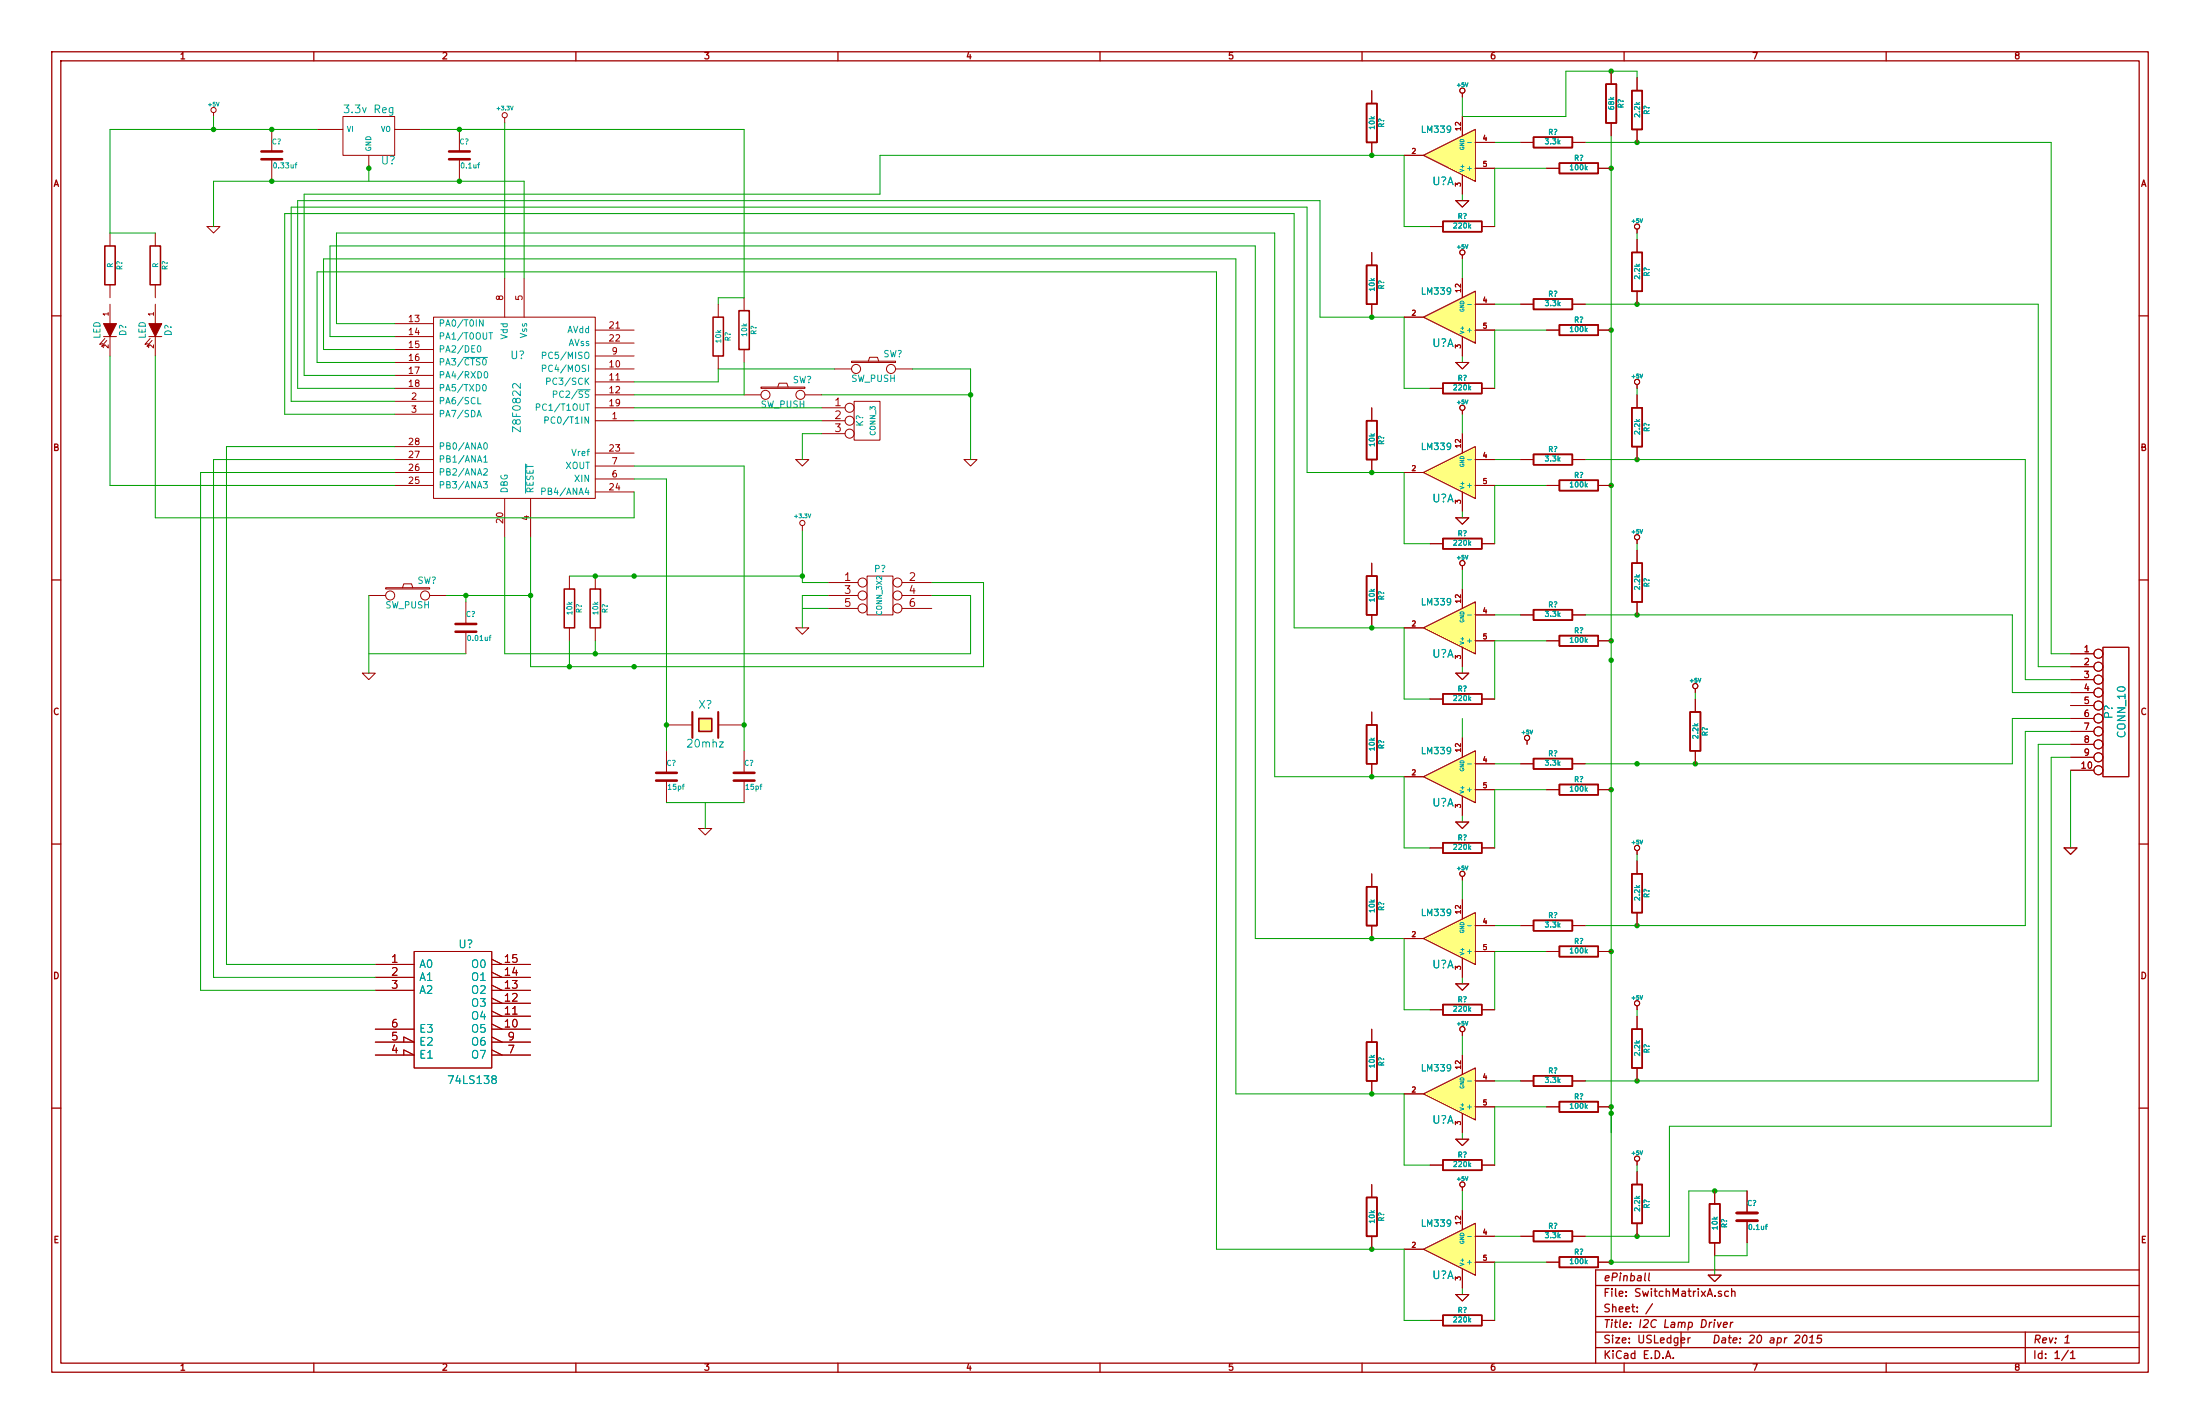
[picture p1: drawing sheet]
<svg xmlns="http://www.w3.org/2000/svg" width="432mm" height="279mm" viewBox="0 0 432 279" stroke-linecap="round" stroke-linejoin="round" font-family="sans-serif">
<g fill="none" stroke="#a00000" stroke-width=".25">
<path d="M10.2 10.2h411.4v259h-411.4zM11.9 11.9h408v255.6h-408zM61.6 10.2v1.7M113 10.2v1.7M164.5 10.2v1.7M215.9 10.2v1.7M267.3 10.2v1.7M318.8 10.2v1.7M370.2 10.2v1.7M10.2 62h1.7M419.9 62h1.7M10.2 113.8h1.7"/>
<path d="M419.9 113.8h1.7M10.2 165.6h1.7M419.9 165.6h1.7M10.2 217.4h1.7M419.9 217.4h1.7M313.2 252.2h106.7M313.2 258.3h106.7M323.7 249.8l-.1 1.3 .2 .2M324.3 255.8l-1.3 2M336.5 259.4l-.1 1.1M336.5 258.9v.2M337.1 259.4l.2 1.1 .5-1.1"/>
<path d="M337.8 253.4l-.3-.1-.2 .3v.2l.5 .1v.4h-.5M338.3 259.9l.7-.1v-.3h-.6l-.2 .7 .2 .3 .5-.1M339.2 253.4l-.4-.1-.3 .3 .1 .6 .2 .2 .4-.1M339.7 259.4l-.1 1.1M339.9 253.5l.1-.1a.36 .36 0 0 1 .5 .2v.8M339.9 252.8v1.6M340.1 259.4l-.3 .1-.2 .2M419.9 249.2h-106.7v18.3M61.6 267.5v1.7M113 267.5v1.7M164.5 267.5v1.7M215.9 267.5v1.7"/>
<path d="M267.3 267.5v1.7M313.2 264.4h106.7M313.2 261.4h106.7M318.8 267.5v1.7M326.9 266.5l.5-1.5 .5 1.5M327.1 266.1h.7M328.4 266.4v.1M329.9 263l.8-.1-.1-.3-.4-.1-.3 .2 .1 .7h.6M331.3 262.5v1M331.7 262.5l-.2 .1-.2 .2M354 262.1l.4-.1a.88 .88 0 0 1-.3 1.5l-.3-.1-.1-.5zM355.1 263.5h.9"/>
<path d="M355.2 262.4l.6-.4-.2 1.5M357.6 262h-.8l-.1 .7 .2-.1h.5l.1 .3-.1 .5-.3 .1-.5-.1M370.2 267.5v1.7M397.5 261.4v6.1M405.2 263.5h.9M405.4 262.4l.5-.4-.2 1.5M405.9 264.9l-1.3 2M406.4 265.5l.4-.5v1.5M406.4 266.5h.9"/>
</g>
<g fill="#ffff80" stroke="#ffff80" stroke-width=".25">
<path d="M279.4 30.5l10.2-5.1v10.2z"/>
<path d="M279.4 92.7l10.2-5.1v10.2z"/>
<path d="M279.4 62.2l10.2-5v10.1z"/>
<path d="M279.4 123.2l10.2-5.1v10.2z"/>
<path d="M279.4 152.4l10.2-5.1v10.2z"/>
<path d="M279.4 214.6l10.2-5v10.1z"/>
<path d="M279.4 184.2l10.2-5.1v10.1z"/>
<path d="M279.4 245.1l10.2-5.1v10.2z"/>
<path d="M137.2 141h2.5v2.5h-2.5z"/>
</g>
<g fill="none" stroke="#a00000" stroke-width=".2">
<path d="M269.2 17.8v2.5M287 18.3v.8M316.2 14v2.5M321.3 15.2v2.6M41.9 22.1v.8M53.3 25.4v4.3M53.3 31.2v4.4M62.2 25.4h5.1M67.3 22.9h10.2v7.6h-10.2zM72.4 30.5v2.5M77.5 25.4h5M90.2 25.4v4.3"/>
<path d="M90.2 31.2v4.4M99.1 23.1v1M269.2 27.9v2.6M275.6 30.5h3.8M279.4 30.5l10.2-5.1v10.2zM285.7 39.4h2.6l-1.3 1.2zM287 22.9v3.8M287 34.3v3.8M289.6 27.9h3.8M289.6 33h3.8M298.4 27.9h2.6M303.5 33h2.6"/>
<path d="M308.6 27.9h2.5M313.7 33h2.5M316.2 24.1v2.6M321.3 25.4v2.5M21.6 45.7v2.6M21.6 55.9v2.5M21.6 59.7v3.8M30.5 45.7v2.6M30.5 55.9v2.5M30.5 59.7v3.8M40.6 44.5h2.6l-1.3 1.2zM99.1 54.6v7.6"/>
<path d="M102.9 54.6v7.6M141 59.7v2.5M146 58.4v2.6M269.2 49.5v2.6M269.2 59.7v2.5M280.7 44.5h2.5M287 50v.8M287 54.6v3.8M289.6 59.7h3.8M290.8 44.5h2.6M298.4 59.7h2.6M308.6 59.7h2.5"/>
<path d="M321.3 45v.7M321.3 47v2.5M321.3 57.2v2.5M20.3 66h2.6M20.6 66.4l-1 1.2 .6-.2M21 66.8l-1.1 1.1 .7-.1M21.6 66v3.9M29.2 66h2.5M29.5 66.4l-1.1 1.2 .7-.2M29.8 66.8l-1 1.1 .7-.1M30.5 66v3.9M77.5 76.2h7.6"/>
<path d="M77.5 78.7h7.6M77.5 63.5h7.6M77.5 66h7.6M77.5 68.6h7.6M77.5 71.1h7.6M77.5 73.7h7.6M85.1 62.2h31.7v35.6h-31.7zM116.8 64.8h7.7M116.8 72.4h7.7M116.8 77.5h7.7M116.8 69.9h7.7M116.8 74.9h7.7"/>
<path d="M116.8 67.3h7.7M141 69.9v2.5M146 68.6v2.5M146 77.5h3.4M149.4 75.9h8.6v.3h-8.6zM152.7 75.9l.2-.7h1.5l.3 .7M158 77.5h3.3M163.8 72.4h3.3M167.1 70.9h8.7v.2h-8.7zM167.6 78.7h5.1v7.7h-5.1zM170.4 70.9l.3-.8h1.5l.3 .8M175.8 72.4h3.3"/>
<path d="M275.6 62.2h3.8M279.4 62.2l10.2-5v10.1zM280.7 76.2h2.5M285.7 71.1h2.6l-1.3 1.3zM287 66v3.9M289.6 64.8h3.8M290.8 76.2h2.6M303.5 64.8h2.6M313.7 64.8h2.5M321.3 75.4v.8M321.3 77.5v2.5M77.5 92.7h7.6"/>
<path d="M77.5 90.2h7.6M77.5 95.3h7.6M77.5 81.3h7.6M77.5 87.6h7.6M99.1 97.8v7.6M104.1 97.8v7.6M116.8 80h7.7M116.8 82.6h7.7M116.8 94h7.7M116.8 91.4h7.7M116.8 88.9h7.7M116.8 96.5h7.7"/>
<path d="M156.2 90.2h2.5l-1.2 1.2zM161.3 80h4.6M161.3 82.6h4.6M161.3 85.1h4.6M189.2 90.2h2.6l-1.3 1.2zM269.2 80v2.6M269.2 90.2v2.5M275.6 92.7h3.8M279.4 92.7l10.2-5.1v10.2zM287 80.5v.8M287 85.1v3.8M287 96.5v3.8"/>
<path d="M289.6 90.2h3.8M289.6 95.3h3.8M298.4 90.2h2.6M303.5 95.3h2.6M308.6 90.2h2.5M313.7 95.3h2.5M321.3 87.6v2.6M72.4 116.8h3.3M75.7 115.3h8.6v.3h-8.6zM79 115.3l.2-.7h1.6l.2 .7M84.3 116.8h3.3M91.4 118.1v4.3"/>
<path d="M111.8 113v2.6M116.8 113v2.6M157.5 103.1v1M162.6 116.8h5.8M162.6 114.3h5.8M162.6 119.4h5.8M170.2 113h5.1v7.7h-5.1zM177 116.8h5.9M177 114.3h5.9M177 119.4h5.9M269.2 110.5v2.5M280.7 106.7h2.5"/>
<path d="M285.7 101.6h2.6l-1.3 1.3zM287 111v.8M287 115.6v3.8M290.8 106.7h2.6M321.3 105.9v.8M321.3 108v2.5M321.3 118.1v2.6M71.1 132.1h2.6l-1.3 1.3zM91.4 124v4.3M111.8 123.2v2.5M116.8 123.2v2.5M156.2 123.2h2.5l-1.2 1.3z"/>
<path d="M269.2 120.7v2.5M269.2 139.7v2.5M275.6 123.2h3.8M279.4 123.2l10.2-5.1v10.2zM280.7 137.2h2.5M285.7 132.1h2.6l-1.3 1.3zM287 127v3.8M289.6 120.7h3.8M289.6 125.7h3.8M290.8 137.2h2.6M298.4 120.7h2.6M303.5 125.7h2.6"/>
<path d="M308.6 120.7h2.5M313.7 125.7h2.5M332.7 135.1v.8M332.7 137.2v2.5M406.4 128.3h4.6M406.4 130.8h4.6M406.4 133.4h4.6M406.4 135.9h4.6M406.4 138.4h4.6M412.7 127h5.1v25.4h-5.1zM130.8 142.2h5.1M130.8 147.3v4.3"/>
<path d="M130.8 153.2v4.3M141 142.2h5M146 147.3v4.3M146 153.2v4.3M269.2 149.9v2.5M275.6 152.4h3.8M279.4 152.4l10.2-5.1v10.2zM287 144.8v3.8M287 156.2v3.8M289.6 149.9h3.8M289.6 154.9h3.8M298.4 149.9h2.6"/>
<path d="M299.7 145.3v.8M303.5 154.9h2.6M308.6 149.9h2.5M313.7 154.9h2.5M332.7 147.3v2.6M406.4 141h4.6M406.4 143.5h4.6M406.4 146.1h4.6M406.4 148.6h4.6M406.4 151.1h4.6M137.2 162.6h2.5l-1.3 1.2zM269.2 171.5v2.5"/>
<path d="M280.7 166.4h2.5M285.7 161.3h2.6l-1.3 1.3zM287 172v.7M287 176.5v3.8M290.8 166.4h2.6M321.3 166.9v.7M321.3 168.9v2.6M321.3 179.1v2.5M405.1 166.4h2.6l-1.3 1.2zM73.7 189.2h7.6M73.7 191.8h7.6M73.7 194.3h7.6"/>
<path d="M81.3 186.7h15.2v22.9h-15.2zM96.5 189.2h7.6M96.5 191.8h7.6M96.5 194.3h7.6M96.5 199.4h7.6M96.5 198.4l2.1 1M96.5 196.9h7.6M96.5 195.8l2.1 1.1M96.5 193.3l2.1 1M96.5 190.8l2.1 1M96.5 188.2l2.1 1M269.2 181.6v2.6"/>
<path d="M275.6 184.2h3.8M279.4 184.2l10.2-5.1v10.1zM280.7 198.1h2.5M285.7 193h2.6l-1.3 1.3zM287 188v3.8M289.6 181.6h3.8M289.6 186.7h3.8M290.8 198.1h2.6M298.4 181.6h2.6M303.5 186.7h2.6M308.6 181.6h2.5M313.7 186.7h2.5"/>
<path d="M321.3 197.4v.7M321.3 199.4v2.5M73.7 207h7.6l-2.1-1v1M73.7 204.5h7.6l-2.1-1v1M73.7 201.9h7.6M96.5 207h7.6M96.5 204.5h7.6M96.5 201.9h7.6M96.5 206l2.1 1M96.5 203.5l2.1 1M96.5 200.9l2.1 1M269.2 201.9v2.6"/>
<path d="M269.2 212.1v2.5M275.6 214.6h3.8M279.4 214.6l10.2-5v10.1zM287 202.4v.8M287 207v3.8M287 218.4v3.9M289.6 212.1h3.8M289.6 217.2h3.8M298.4 212.1h2.6M303.5 217.2h2.6M308.6 212.1h2.5M313.7 217.2h2.5"/>
<path d="M321.3 209.6v2.5M269.2 232.4v2.6M280.7 228.6h2.5M285.7 223.5h2.6l-1.3 1.3zM287 232.9v.8M287 237.5v3.8M290.8 228.6h2.6M321.3 227.8v.8M321.3 229.9v2.5M336.5 233.7v2.5M342.9 233.7v4.3M342.9 239.5v4.3"/>
<path d="M269.2 242.6v2.5M275.6 245.1h3.8M279.4 245.1l10.2-5.1v10.2zM280.7 259.1h2.5M285.7 254h2.6l-1.3 1.3zM287 248.9v3.8M289.6 242.6h3.8M289.6 247.7h3.8M290.8 259.1h2.6M298.4 242.6h2.6M303.5 247.7h2.6M308.6 242.6h2.5"/>
<path d="M313.7 247.7h2.5M321.3 240v2.6M335.3 250.2h2.5l-1.3 1.3zM336.5 243.8v2.6"/>
<circle cx="287" cy="17.8" r=".51"/>
<circle cx="41.9" cy="21.6" r=".51"/>
<circle cx="99.1" cy="22.6" r=".51"/>
<circle cx="287" cy="49.5" r=".51"/>
<circle cx="321.3" cy="44.5" r=".51"/>
<circle cx="150.2" cy="77.5" r=".89"/>
<circle cx="157.1" cy="77.5" r=".89"/>
<circle cx="168" cy="72.4" r=".89"/>
<circle cx="174.9" cy="72.4" r=".89"/>
<circle cx="321.3" cy="74.9" r=".51"/>
<circle cx="166.8" cy="80" r=".89"/>
<circle cx="166.8" cy="82.5" r=".89"/>
<circle cx="166.8" cy="85.1" r=".89"/>
<circle cx="287" cy="80" r=".51"/>
<circle cx="76.6" cy="116.8" r=".89"/>
<circle cx="83.4" cy="116.8" r=".89"/>
<circle cx="157.5" cy="102.6" r=".51"/>
<circle cx="169.3" cy="114.3" r=".89"/>
<circle cx="169.3" cy="116.8" r=".89"/>
<circle cx="169.3" cy="119.4" r=".89"/>
<circle cx="176.1" cy="119.4" r=".89"/>
<circle cx="176.1" cy="114.3" r=".89"/>
<circle cx="176.1" cy="116.8" r=".89"/>
<circle cx="287" cy="110.5" r=".51"/>
<circle cx="321.3" cy="105.4" r=".51"/>
<circle cx="332.7" cy="134.6" r=".51"/>
<circle cx="411.9" cy="128.3" r=".89"/>
<circle cx="411.9" cy="135.9" r=".89"/>
<circle cx="411.9" cy="133.3" r=".89"/>
<circle cx="411.9" cy="138.4" r=".89"/>
<circle cx="411.9" cy="130.8" r=".89"/>
<circle cx="299.7" cy="144.8" r=".51"/>
<circle cx="411.9" cy="148.6" r=".89"/>
<circle cx="411.9" cy="141" r=".89"/>
<circle cx="411.9" cy="151.1" r=".89"/>
<circle cx="411.9" cy="143.5" r=".89"/>
<circle cx="411.9" cy="146" r=".89"/>
<circle cx="287" cy="171.5" r=".51"/>
<circle cx="321.3" cy="166.4" r=".51"/>
<circle cx="321.3" cy="196.9" r=".51"/>
<circle cx="287" cy="201.9" r=".51"/>
<circle cx="287" cy="232.4" r=".51"/>
<circle cx="321.3" cy="227.3" r=".51"/>
</g>
<g fill="none" stroke="#00a0a0" stroke-width=".2">
<path d="M288 28h.8M288 59.7h.8M91 70.1h4.7M93.8 67.9l.2-.1a.67 .67 0 0 1 .4 .7 .67 .67 0 0 1-.4 .6l-.3-.5zM93.8 78v1.2h.6M94.8 62.7v1.3l-.7-1.3v1.3M94.8 70.5l.2-.1a.67 .67 0 0 1 .4 .6 .67 .67 0 0 1-.4 .6l-.3-.5zM94.8 75.6l.2-.2a.67 .67 0 0 1 .4 .7 .67 .67 0 0 1-.4 .6l-.3-.5zM95.1 73l.2-.1a.67 .67 0 0 1 .5 .6 .67 .67 0 0 1-.5 .7l-.3-.5zM96 65.3h.7M105.3 79.9h.6v-.5l-.6-.2v1.3M106.5 69.7h.6v-.5l-.6-.1v1.3"/>
<path d="M106.5 72.3l.6-.1v-.4l-.6-.2v1.3M107.3 74.8h.6v-.5l-.6-.1v1.2M108.6 77.4l.6-.1 .1-.5-.7-.1v1.3M93.6 81.8l.4-1.3 .5 1.3M93.8 81.4h.5M94.9 94.5h.8l-.5 .5 .4 .1v.5l-.2 .2-.5-.2M94.9 92.1l.5-.2 .3 .4-.8 .9h.8M94.9 89.8l.4-.4v1.3M94.9 90.7h.8M95 87l.2-.1a.67 .67 0 0 1 .5 .6 .67 .67 0 0 1-.5 .6l-.3-.4zM103.1 91v5.8M106.3 96.4h.6l.1-.5-.7-.1v1.2"/>
<path d="M106.9 82.4h.6l.1-.5-.7-.1v1.3M288 90.2h.8M288 120.7h.8M288 149.9h.8M288 181.6h.8M288 212.1h.8M288 242.6h.8"/>
</g>
<g fill="none" stroke="#a00000" stroke-width=".3">
<path d="M315.2 16.5h2v7.6h-2zM320.3 17.8h2v7.6h-2zM268.2 20.3h2.1v7.6h-2.1zM301 26.9h7.6v2.1h-7.6zM306.1 32h7.6v2h-7.6zM20.6 48.3h2v7.6h-2zM29.5 48.3h2v7.6h-2zM268.2 52.1h2.1v7.6h-2.1zM283.2 43.4h7.6v2.1h-7.6zM301 58.7h7.6v2h-7.6zM320.3 49.5h2v7.7h-2zM140 62.2h2v7.7h-2z"/>
<path d="M145 61h2.1v7.6h-2.1zM283.2 75.2h7.6v2h-7.6zM306.1 63.8h7.6v2h-7.6zM268.2 82.6h2.1v7.6h-2.1zM301 89.2h7.6v2h-7.6zM306.1 94.2h7.6v2.1h-7.6zM320.3 80h2v7.6h-2zM110.7 115.6h2.1v7.6h-2.1zM115.8 115.6h2.1v7.6h-2.1zM268.2 113h2.1v7.7h-2.1zM283.2 105.7h7.6v2h-7.6zM301 119.6h7.6v2.1h-7.6z"/>
<path d="M320.3 110.5h2v7.6h-2zM283.2 136.1h7.6v2.1h-7.6zM306.1 124.7h7.6v2h-7.6zM331.7 139.7h2.1v7.6h-2.1zM137.2 141h2.5v2.5h-2.5zM268.2 142.2h2.1v7.7h-2.1zM301 148.8h7.6v2.1h-7.6zM306.1 153.9h7.6v2.1h-7.6zM268.2 174h2.1v7.6h-2.1zM283.2 165.4h7.6v2h-7.6zM320.3 171.5h2v7.6h-2zM283.2 197.1h7.6v2h-7.6z"/>
<path d="M301 180.6h7.6v2h-7.6zM306.1 185.7h7.6v2h-7.6zM268.2 204.5h2.1v7.6h-2.1zM301 211.1h7.6v2h-7.6zM306.1 216.2h7.6v2h-7.6zM320.3 201.9h2v7.7h-2zM268.2 235h2.1v7.6h-2.1zM283.2 227.6h7.6v2h-7.6zM320.3 232.4h2v7.6h-2zM335.5 236.2h2.1v7.6h-2.1zM283.2 258.1h7.6v2h-7.6zM301 241.6h7.6v2h-7.6z"/>
<path d="M306.1 246.6h7.6v2.1h-7.6z"/>
</g>
<g fill="none" stroke="#00a000" stroke-width=".2">
<path d="M321.3 15.2v-1.2h-14v8.9h-20.3v-3.8M41.9 22.9v2.5M62.2 25.4h-40.6v20.3h8.9M72.4 33v2.6M82.5 25.4h63.5v33h-5v1.3M99.1 24.1v30.5M287 38.1v1.3M293.4 27.9h5M303.5 33h-10.1v11.5M311.1 27.9h91.5v100.4h3.8M316.2 26.7v221h15.3v-14h11.4M41.9 44.5v-8.9h61v19"/>
<path d="M280.7 44.5h-5.1v-14h-102.9v7.6h-113v35.6h17.8M287 50.8v3.8M293.4 59.7h5M311.1 59.7h88.9v71.1h6.4M321.3 45.7v1.3M21.6 69.9v25.4h55.9M30.5 69.9v31.7h94v-5.1M77.5 76.2h-19.1v-36.8h200.7v22.8h16.5v14h5.1M77.5 78.7h-20.4v-38.1h199.4v52.1h19.1v14h5.1M77.5 63.5h-11.5v-17.8h184.2v106.7h25.4v14h5.1M77.5 66h-12.7v-17.7h181.6v135.9h29.2v13.9h5.1M77.5 68.6h-14v-17.8h179.1v163.8h33v14h5.1"/>
<path d="M77.5 71.1h-15.3v-17.8h176.6v191.8h36.8v14h5.1M146 71.1v6.4h-21.5M161.3 77.5h29.2M163.8 72.4h-22.8v2.5h-16.5M179.1 72.4h11.4v17.8M287 69.9v1.2M303.5 64.8h-10.1v11.4M321.3 76.2v1.3M77.5 81.3h-21.6v-39.4h198.1v81.3h21.6v14h5.1M77.5 90.2h-35.6v101.6h31.8M77.5 92.7h-38.1v101.6h34.3M77.5 87.6h-33.1v101.6h29.3"/>
<path d="M124.5 91.4h21.5v55.9M124.5 80h36.8M124.5 82.6h36.8M124.5 94h6.3v53.3M161.3 85.1h-3.8v5.1M287 81.3v3.8M293.4 90.2h5M303.5 95.3h-10.1v11.4M311.1 90.2h86.4v43.2h8.9M72.4 116.8v15.3M87.6 116.8h16.5M91.4 116.8v1.3"/>
<path d="M99.1 105.4v22.9h91.4v-11.5h-7.6M104.1 105.4v25.4h88.9v-16.5h-10.1M111.8 113h45.7M157.5 104.1v10.2h5.1M157.5 119.4h5.1M162.6 116.8h-5.1v6.4M287 100.3v1.3M287 111.8v3.8M321.3 106.7v1.3M72.4 128.3h19M111.8 125.7v5.1M116.8 125.7v2.6"/>
<path d="M287 130.8v1.3M293.4 120.7h5M303.5 125.7h-10.1v11.5M311.1 120.7h83.9v15.2h11.4M332.7 135.9v1.3M130.8 157.5h15.2M138.4 157.5v5.1M287 141v3.8M293.4 149.9h5M303.5 154.9h-10.1v11.5M406.4 141h-11.4v8.9h-83.9M406.4 143.5h-8.9v38.1h-86.4"/>
<path d="M406.4 146.1h-6.4v66h-88.9M406.4 148.6h-3.8v72.4h-74.9v21.6h-16.6M406.4 151.1v15.3M287 160v1.3M287 172.7v3.8M321.3 167.6v1.3M287 191.8v1.2M293.4 181.6h5M303.5 186.7h-10.1v11.4M321.3 198.1v1.3M287 203.2v3.8M293.4 212.1h5"/>
<path d="M303.5 217.2h-10.1v11.4M287 222.3v1.2M287 233.7v3.8M321.3 228.6v1.3M287 252.7v1.3M293.4 242.6h5M303.5 247.7h-10.1v11.4M342.9 243.8v2.6h-6.4v3.8"/>
</g>
<g fill="#00a000" stroke="#00a000" stroke-width=".25">
<circle cx="316.2" cy="33" r=".41"/>
<circle cx="316.2" cy="64.8" r=".41"/>
<circle cx="316.2" cy="95.3" r=".41"/>
<circle cx="316.2" cy="125.7" r=".41"/>
<circle cx="316.2" cy="129.5" r=".41"/>
<circle cx="316.2" cy="247.7" r=".41"/>
<circle cx="316.2" cy="218.4" r=".41"/>
<circle cx="316.2" cy="186.7" r=".41"/>
<circle cx="321.3" cy="149.9" r=".41"/>
<circle cx="321.3" cy="181.6" r=".41"/>
<circle cx="321.3" cy="212.1" r=".41"/>
<circle cx="321.3" cy="242.6" r=".41"/>
<circle cx="321.3" cy="27.9" r=".41"/>
<circle cx="321.3" cy="59.7" r=".41"/>
<circle cx="321.3" cy="90.2" r=".41"/>
<circle cx="321.3" cy="120.7" r=".41"/>
<circle cx="336.5" cy="233.7" r=".41"/>
<circle cx="316.2" cy="217.2" r=".41"/>
<circle cx="316.2" cy="154.9" r=".41"/>
<circle cx="316.2" cy="14" r=".41"/>
<circle cx="332.7" cy="149.9" r=".41"/>
<circle cx="269.2" cy="245.1" r=".41"/>
<circle cx="72.4" cy="33" r=".41"/>
<circle cx="53.3" cy="35.6" r=".41"/>
<circle cx="90.2" cy="35.6" r=".41"/>
<circle cx="90.2" cy="25.4" r=".41"/>
<circle cx="53.3" cy="25.4" r=".41"/>
<circle cx="130.8" cy="142.2" r=".41"/>
<circle cx="91.4" cy="116.8" r=".41"/>
<circle cx="116.8" cy="128.3" r=".41"/>
<circle cx="124.5" cy="130.8" r=".41"/>
<circle cx="157.5" cy="113" r=".41"/>
<circle cx="124.5" cy="113" r=".41"/>
<circle cx="146" cy="142.2" r=".41"/>
<circle cx="41.9" cy="25.4" r=".41"/>
<circle cx="190.5" cy="77.5" r=".41"/>
<circle cx="116.8" cy="113" r=".41"/>
<circle cx="111.8" cy="130.8" r=".41"/>
<circle cx="104.1" cy="116.8" r=".41"/>
<circle cx="269.2" cy="30.5" r=".41"/>
<circle cx="269.2" cy="62.2" r=".41"/>
<circle cx="269.2" cy="92.7" r=".41"/>
<circle cx="269.2" cy="123.2" r=".41"/>
<circle cx="269.2" cy="152.4" r=".41"/>
<circle cx="269.2" cy="184.2" r=".41"/>
<circle cx="269.2" cy="214.6" r=".41"/>
</g>
<path d="M51.3 31.2h4.1M51.3 29.7h4.1M88.1 31.2h4.1M88.1 29.7h4.1M89.4 124h4.1M89.4 122.4h4.1M128.8 153.2h4M128.8 151.6h4M144 153.2h4.1M144 151.6h4.1M340.9 239.5h4M340.9 238h4" fill="none" stroke="#a00000" stroke-width=".51"/>
<path d="M135.9 139.7v5.1M141 139.7v5.1" fill="none" stroke="#a00000" stroke-width=".41"/>
<g fill="#a00000" stroke="#a00000" stroke-width=".2">
<path d="M20.3 63.5h2.6l-1.3 2.5z"/>
<path d="M29.2 63.5h2.5l-1.2 2.5z"/>
</g>
<g font-size="2.1" fill="#00a0a0">
<text x="68" y="22.3">3.3v Reg</text>
<text x="74.8" y="32.3">U?</text>
<text x="281" y="36.4">U?A</text>
<text x="100.2" y="70.5">U?</text>
<text x="281" y="68.1">U?A</text>
<text x="102.3" y="84.2" transform="rotate(-90 102.3 84.2)">Z8F0822</text>
<text x="281" y="98.6">U?A</text>
<text x="281" y="129.1">U?A</text>
<text x="137.1" y="139.1">X?</text>
<text x="414.7" y="141" transform="rotate(-90 414.7 141)">P?</text>
<text x="135.1" y="146.7">20mhz</text>
<text x="417.2" y="144.6" transform="rotate(-90 417.2 144.6)">CONN_10</text>
<text x="281" y="158.3">U?A</text>
<text x="82.3" y="190">A0</text>
<text x="90" y="186.1">U?</text>
<text x="92.7" y="190">O0</text>
<text x="281" y="190.1">U?A</text>
<text x="82.3" y="192.5">A1</text>
<text x="82.3" y="195.1">A2</text>
<text x="92.7" y="197.6">O3</text>
<text x="92.7" y="195.1">O2</text>
<text x="92.7" y="192.5">O1</text>
<text x="82.3" y="202.7">E3</text>
<text x="92.7" y="202.7">O5</text>
<text x="92.7" y="200.2">O4</text>
<text x="82.3" y="207.8">E1</text>
<text x="82.3" y="205.2">E2</text>
<text x="92.7" y="207.8">O7</text>
<text x="92.7" y="205.2">O6</text>
<text x="88.4" y="212.8">74LS138</text>
<text x="281" y="220.5">U?A</text>
<text x="281" y="251">U?A</text>
</g>
<g font-size="2.1" fill="#a00000">
<text x="163.9" y="79.8">1</text>
<text x="163.9" y="82.3">2</text>
<text x="163.9" y="84.8">3</text>
<text x="165.8" y="114">1</text>
<text x="165.8" y="116.6">3</text>
<text x="165.8" y="119.1">5</text>
<text x="178.5" y="114">2</text>
<text x="178.5" y="116.6">4</text>
<text x="178.5" y="119.1">6</text>
<text x="76.9" y="189">1</text>
<text x="76.9" y="191.5">2</text>
<text x="99.2" y="191.5">14</text>
<text x="99.2" y="189">15</text>
<text x="76.9" y="194.1">3</text>
<text x="99.2" y="196.6">12</text>
<text x="99.2" y="194.1">13</text>
<text x="76.9" y="201.7">6</text>
<text x="99.2" y="201.7">10</text>
<text x="99.2" y="199.1">11</text>
<text x="76.9" y="206.8">4</text>
<text x="76.9" y="204.2">5</text>
<text x="99.7" y="206.8">7</text>
<text x="99.7" y="204.2">9</text>
<text x="314.7" y="251.5">ePinball</text>
<text x="314.7" y="254.5">File: SwitchMatrixA.sch</text>
<text x="314.7" y="257.6">Sheet: /</text>
<text x="314.7" y="263.7">Size: USLedger</text>
<text x="314.7" y="260.6">Title: I2C Lamp Driver</text>
<text x="336" y="263.7">Date: 20 apr 2015</text>
<text x="399" y="263.7">Rev: 1</text>
<text x="314.7" y="266.7">KiCad E.D.A.</text>
<text x="399" y="266.7">Id: 1/1</text>
</g>
<g font-size="1.8" fill="#a00000">
<text x="35.4" y="11.7">1</text>
<text x="86.8" y="11.7">2</text>
<text x="138.3" y="11.7">3</text>
<text x="189.7" y="11.7">4</text>
<text x="241.1" y="11.7">5</text>
<text x="292.6" y="11.7">6</text>
<text x="344" y="11.7">7</text>
<text x="395.5" y="11.7">8</text>
<text x="10.4" y="36.7">A</text>
<text x="420.1" y="36.7">A</text>
<text x="98.8" y="58.9" transform="rotate(-90 98.8 58.9)">8</text>
<text x="102.6" y="58.9" transform="rotate(-90 102.6 58.9)">5</text>
<text x="80.3" y="63.2">13</text>
<text x="80.3" y="65.8">14</text>
<text x="119.7" y="64.5">21</text>
<text x="80.3" y="68.3">15</text>
<text x="80.3" y="70.9">16</text>
<text x="119.7" y="67.1">22</text>
<text x="120.2" y="69.6">9</text>
<text x="80.3" y="73.4">17</text>
<text x="80.3" y="75.9">18</text>
<text x="119.7" y="72.1">10</text>
<text x="119.7" y="74.7">11</text>
<text x="119.7" y="77.2">12</text>
<text x="80.8" y="78.5">2</text>
<text x="80.8" y="81">3</text>
<text x="119.7" y="79.8">19</text>
<text x="120.2" y="82.3">1</text>
<text x="10.4" y="88.5">B</text>
<text x="80.3" y="89.9">27</text>
<text x="80.3" y="87.4">28</text>
<text x="119.7" y="88.6">23</text>
<text x="420.1" y="88.5">B</text>
<text x="80.3" y="95">25</text>
<text x="80.3" y="92.5">26</text>
<text x="120.2" y="93.7">6</text>
<text x="120.2" y="91.2">7</text>
<text x="119.7" y="96.3">24</text>
<text x="98.8" y="102.6" transform="rotate(-90 98.8 102.6)">20</text>
<text x="103.9" y="102.1" transform="rotate(-90 103.9 102.1)">4</text>
<text x="409.1" y="128">1</text>
<text x="409.1" y="130.6">2</text>
<text x="409.1" y="133.1">3</text>
<text x="409.1" y="135.6">4</text>
<text x="10.4" y="140.3">C</text>
<text x="409.1" y="138.2">5</text>
<text x="409.1" y="140.7">6</text>
<text x="409.1" y="143.3">7</text>
<text x="420.1" y="140.3">C</text>
<text x="409.1" y="145.8">8</text>
<text x="409.1" y="148.3">9</text>
<text x="408.6" y="150.9">10</text>
<text x="10.4" y="192.2">D</text>
<text x="420.1" y="192.2">D</text>
<text x="10.5" y="244">E</text>
<text x="420.2" y="244">E</text>
<text x="35.4" y="269">1</text>
<text x="86.8" y="269">2</text>
<text x="138.3" y="269">3</text>
<text x="189.7" y="269">4</text>
<text x="241.1" y="269">5</text>
<text x="292.6" y="269">6</text>
<text x="344" y="269">7</text>
<text x="395.5" y="269">8</text>
</g>
<g font-size="1.8" fill="#00a0a0">
<text x="279.2" y="26.1">LM339</text>
<text x="279.2" y="57.9">LM339</text>
<text x="24.8" y="65.9" transform="rotate(-90 24.8 65.9)">D?</text>
<text x="33.7" y="65.9" transform="rotate(-90 33.7 65.9)">D?</text>
<text x="86.1" y="64.1">PA0/T0IN</text>
<text x="111.2" y="65.4">AVdd</text>
<text x="19.8" y="66.5" transform="rotate(-90 19.8 66.5)">LED</text>
<text x="28.7" y="66.5" transform="rotate(-90 28.7 66.5)">LED</text>
<text x="86.1" y="66.7">PA1/T0OUT</text>
<text x="86.1" y="69.2">PA2/DE0</text>
<text x="86.1" y="71.8">PA3/CTS0</text>
<text x="99.7" y="66.6" transform="rotate(-90 99.7 66.6)">Vdd</text>
<text x="103.5" y="66.4" transform="rotate(-90 103.5 66.4)">Vss</text>
<text x="107.4" y="70.5">PC5/MISO</text>
<text x="111.4" y="67.9">AVss</text>
<text x="173.3" y="70.2">SW?</text>
<text x="86.1" y="74.3">PA4/RXD0</text>
<text x="86.1" y="76.8">PA5/TXD0</text>
<text x="107.4" y="73">PC4/MOSI</text>
<text x="108.2" y="75.6">PC3/SCK</text>
<text x="155.5" y="75.2">SW?</text>
<text x="167.1" y="75">SW_PUSH</text>
<text x="86.1" y="79.4">PA6/SCL</text>
<text x="86.1" y="81.9">PA7/SDA</text>
<text x="106.1" y="80.6">PC1/T1OUT</text>
<text x="108.1" y="83.2">PC0/T1IN</text>
<text x="109.5" y="78.1">PC2/SS</text>
<text x="149.3" y="80.1">SW_PUSH</text>
<text x="169.5" y="83.7" transform="rotate(-90 169.5 83.7)">K?</text>
<text x="86.1" y="88.3">PB0/ANA0</text>
<text x="112.4" y="89.5">Vref</text>
<text x="279.2" y="88.3">LM339</text>
<text x="86.1" y="95.9">PB3/ANA3</text>
<text x="86.1" y="93.3">PB2/ANA2</text>
<text x="86.1" y="90.8">PB1/ANA1</text>
<text x="110.9" y="92.1">XOUT</text>
<text x="112.9" y="94.6">XIN</text>
<text x="99.7" y="96.8" transform="rotate(-90 99.7 96.8)">DBG</text>
<text x="104.8" y="96.8" transform="rotate(-90 104.8 96.8)">RESET</text>
<text x="107.1" y="97.2">PB4/ANA4</text>
<text x="171.6" y="112.3">P?</text>
<text x="75.6" y="119.4">SW_PUSH</text>
<text x="81.9" y="114.6">SW?</text>
<text x="279.2" y="118.8">LM339</text>
<text x="279.2" y="148">LM339</text>
<text x="279.2" y="179.8">LM339</text>
<text x="279.2" y="210.3">LM339</text>
<text x="279.2" y="240.7">LM339</text>
</g>
<g font-size="1.4" fill="#00a0a0">
<text x="316.8" y="21.5" transform="rotate(-90 316.8 21.5)">68k</text>
<text x="318.7" y="21.3" transform="rotate(-90 318.7 21.3)">R?</text>
<text x="321.9" y="22.9" transform="rotate(-90 321.9 22.9)">2.2k</text>
<text x="323.8" y="22.5" transform="rotate(-90 323.8 22.5)">R?</text>
<text x="53.3" y="28.4">C?</text>
<text x="68.1" y="25.9">VI</text>
<text x="72.9" y="29.7" transform="rotate(-90 72.9 29.7)">GND</text>
<text x="74.7" y="25.9">VO</text>
<text x="90.2" y="28.4">C?</text>
<text x="269.8" y="25.3" transform="rotate(-90 269.8 25.3)">10k</text>
<text x="271.7" y="25.1" transform="rotate(-90 271.7 25.1)">R?</text>
<text x="303.4" y="28.3">3.3k</text>
<text x="303.9" y="26.5">R?</text>
<text x="53.9" y="33.1">0.33uf</text>
<text x="90.6" y="33.1">0.1uf</text>
<text x="288.2" y="33.5">+</text>
<text x="308.3" y="33.4">100k</text>
<text x="308.9" y="31.6">R?</text>
<text x="285.4" y="44.9">220k</text>
<text x="286.1" y="43">R?</text>
<text x="22.2" y="52.6" transform="rotate(-90 22.2 52.6)">R</text>
<text x="24.1" y="53" transform="rotate(-90 24.1 53)">R?</text>
<text x="31.1" y="52.6" transform="rotate(-90 31.1 52.6)">R</text>
<text x="32.9" y="53" transform="rotate(-90 32.9 53)">R?</text>
<text x="269.8" y="57" transform="rotate(-90 269.8 57)">10k</text>
<text x="271.7" y="56.8" transform="rotate(-90 271.7 56.8)">R?</text>
<text x="303.9" y="58.2">R?</text>
<text x="321.9" y="54.7" transform="rotate(-90 321.9 54.7)">2.2k</text>
<text x="323.8" y="54.3" transform="rotate(-90 323.8 54.3)">R?</text>
<text x="146.7" y="65.9" transform="rotate(-90 146.7 65.9)">10k</text>
<text x="148.5" y="65.7" transform="rotate(-90 148.5 65.7)">R?</text>
<text x="288.2" y="65.3">+</text>
<text x="303.4" y="60.1">3.3k</text>
<text x="308.3" y="65.2">100k</text>
<text x="308.9" y="63.3">R?</text>
<text x="141.6" y="67.2" transform="rotate(-90 141.6 67.2)">10k</text>
<text x="143.4" y="67" transform="rotate(-90 143.4 67)">R?</text>
<text x="285.4" y="76.6">220k</text>
<text x="286.1" y="74.8">R?</text>
<text x="171.9" y="85.4" transform="rotate(-90 171.9 85.4)">CONN_3</text>
<text x="269.8" y="87.5" transform="rotate(-90 269.8 87.5)">10k</text>
<text x="271.7" y="87.3" transform="rotate(-90 271.7 87.3)">R?</text>
<text x="303.9" y="88.7">R?</text>
<text x="321.9" y="85.1" transform="rotate(-90 321.9 85.1)">2.2k</text>
<text x="323.8" y="84.8" transform="rotate(-90 323.8 84.8)">R?</text>
<text x="288.2" y="95.8">+</text>
<text x="303.4" y="90.6">3.3k</text>
<text x="308.3" y="95.7">100k</text>
<text x="308.9" y="93.8">R?</text>
<text x="285.4" y="107.1">220k</text>
<text x="286.1" y="105.2">R?</text>
<text x="269.8" y="118" transform="rotate(-90 269.8 118)">10k</text>
<text x="271.7" y="117.8" transform="rotate(-90 271.7 117.8)">R?</text>
<text x="303.9" y="119.2">R?</text>
<text x="321.9" y="115.6" transform="rotate(-90 321.9 115.6)">2.2k</text>
<text x="323.8" y="115.2" transform="rotate(-90 323.8 115.2)">R?</text>
<text x="91.4" y="121.1">C?</text>
<text x="92" y="125.8">0.01uf</text>
<text x="112.4" y="120.5" transform="rotate(-90 112.4 120.5)">10k</text>
<text x="114.2" y="120.3" transform="rotate(-90 114.2 120.3)">R?</text>
<text x="117.4" y="120.5" transform="rotate(-90 117.4 120.5)">10k</text>
<text x="119.3" y="120.3" transform="rotate(-90 119.3 120.3)">R?</text>
<text x="173.2" y="120.6" transform="rotate(-90 173.2 120.6)">CONN_3X2</text>
<text x="303.4" y="121.1">3.3k</text>
<text x="308.9" y="124.3">R?</text>
<text x="288.2" y="126.2">+</text>
<text x="308.3" y="126.1">100k</text>
<text x="285.4" y="137.6">220k</text>
<text x="286.1" y="135.7">R?</text>
<text x="269.8" y="147.2" transform="rotate(-90 269.8 147.2)">10k</text>
<text x="271.7" y="147" transform="rotate(-90 271.7 147)">R?</text>
<text x="303.9" y="148.4">R?</text>
<text x="333.3" y="144.8" transform="rotate(-90 333.3 144.8)">2.2k</text>
<text x="335.2" y="144.4" transform="rotate(-90 335.2 144.4)">R?</text>
<text x="130.8" y="150.3">C?</text>
<text x="131.2" y="155">15pf</text>
<text x="146" y="150.3">C?</text>
<text x="146.5" y="155">15pf</text>
<text x="288.2" y="155.4">+</text>
<text x="303.4" y="150.3">3.3k</text>
<text x="308.3" y="155.3">100k</text>
<text x="308.9" y="153.5">R?</text>
<text x="285.4" y="166.8">220k</text>
<text x="286.1" y="164.9">R?</text>
<text x="269.8" y="178.9" transform="rotate(-90 269.8 178.9)">10k</text>
<text x="271.7" y="178.7" transform="rotate(-90 271.7 178.7)">R?</text>
<text x="321.9" y="176.6" transform="rotate(-90 321.9 176.6)">2.2k</text>
<text x="323.8" y="176.2" transform="rotate(-90 323.8 176.2)">R?</text>
<text x="303.4" y="182">3.3k</text>
<text x="303.9" y="180.2">R?</text>
<text x="308.9" y="185.2">R?</text>
<text x="288.2" y="187.2">+</text>
<text x="308.3" y="187.1">100k</text>
<text x="286.1" y="196.7">R?</text>
<text x="285.4" y="198.5">220k</text>
<text x="269.8" y="209.4" transform="rotate(-90 269.8 209.4)">10k</text>
<text x="271.7" y="209.2" transform="rotate(-90 271.7 209.2)">R?</text>
<text x="321.9" y="207.1" transform="rotate(-90 321.9 207.1)">2.2k</text>
<text x="323.8" y="206.7" transform="rotate(-90 323.8 206.7)">R?</text>
<text x="303.4" y="212.5">3.3k</text>
<text x="303.9" y="210.6">R?</text>
<text x="308.9" y="215.7">R?</text>
<text x="288.2" y="217.7">+</text>
<text x="308.3" y="217.6">100k</text>
<text x="286.1" y="227.2">R?</text>
<text x="285.4" y="229">220k</text>
<text x="269.8" y="239.9" transform="rotate(-90 269.8 239.9)">10k</text>
<text x="271.7" y="239.7" transform="rotate(-90 271.7 239.7)">R?</text>
<text x="321.9" y="237.5" transform="rotate(-90 321.9 237.5)">2.2k</text>
<text x="323.8" y="237.2" transform="rotate(-90 323.8 237.2)">R?</text>
<text x="342.9" y="236.7">C?</text>
<text x="303.4" y="243">3.3k</text>
<text x="303.9" y="241.1">R?</text>
<text x="337.2" y="241.2" transform="rotate(-90 337.2 241.2)">10k</text>
<text x="339" y="241" transform="rotate(-90 339 241)">R?</text>
<text x="343.4" y="241.4">0.1uf</text>
<text x="288.2" y="248.2">+</text>
<text x="308.3" y="248.1">100k</text>
<text x="308.9" y="246.2">R?</text>
<text x="286.1" y="257.6">R?</text>
<text x="285.4" y="259.5">220k</text>
</g>
<g font-size="1.4" fill="#a00000">
<text x="286.8" y="25.6" transform="rotate(-90 286.8 25.6)">12</text>
<text x="291.1" y="27.7">4</text>
<text x="277.1" y="30.2">2</text>
<text x="291.1" y="32.8">5</text>
<text x="286.8" y="36.6" transform="rotate(-90 286.8 36.6)">3</text>
<text x="286.8" y="57.3" transform="rotate(-90 286.8 57.3)">12</text>
<text x="291.1" y="59.4">4</text>
<text x="21.3" y="62" transform="rotate(-90 21.3 62)">1</text>
<text x="30.2" y="62" transform="rotate(-90 30.2 62)">1</text>
<text x="277.1" y="62">2</text>
<text x="291.1" y="64.5">5</text>
<text x="21.3" y="68.3" transform="rotate(-90 21.3 68.3)">2</text>
<text x="30.2" y="68.3" transform="rotate(-90 30.2 68.3)">2</text>
<text x="286.8" y="68.3" transform="rotate(-90 286.8 68.3)">3</text>
<text x="286.8" y="87.8" transform="rotate(-90 286.8 87.8)">12</text>
<text x="291.1" y="89.9">4</text>
<text x="277.1" y="92.5">2</text>
<text x="291.1" y="95">5</text>
<text x="286.8" y="98.8" transform="rotate(-90 286.8 98.8)">3</text>
<text x="286.8" y="118.3" transform="rotate(-90 286.8 118.3)">12</text>
<text x="277.1" y="122.9">2</text>
<text x="291.1" y="120.4">4</text>
<text x="291.1" y="125.5">5</text>
<text x="286.8" y="129.3" transform="rotate(-90 286.8 129.3)">3</text>
<text x="286.8" y="147.5" transform="rotate(-90 286.8 147.5)">12</text>
<text x="291.1" y="149.6">4</text>
<text x="277.1" y="152.1">2</text>
<text x="291.1" y="154.7">5</text>
<text x="286.8" y="158.5" transform="rotate(-90 286.8 158.5)">3</text>
<text x="286.8" y="179.2" transform="rotate(-90 286.8 179.2)">12</text>
<text x="277.1" y="183.9">2</text>
<text x="291.1" y="181.4">4</text>
<text x="286.8" y="190.2" transform="rotate(-90 286.8 190.2)">3</text>
<text x="291.1" y="186.4">5</text>
<text x="286.8" y="209.7" transform="rotate(-90 286.8 209.7)">12</text>
<text x="277.1" y="214.4">2</text>
<text x="291.1" y="211.8">4</text>
<text x="286.8" y="220.7" transform="rotate(-90 286.8 220.7)">3</text>
<text x="291.1" y="216.9">5</text>
<text x="277.1" y="244.9">2</text>
<text x="286.8" y="240.2" transform="rotate(-90 286.8 240.2)">12</text>
<text x="291.1" y="242.3">4</text>
<text x="286.8" y="251.2" transform="rotate(-90 286.8 251.2)">3</text>
<text x="291.1" y="247.4">5</text>
</g>
<g font-size="1.1" fill="#00a0a0">
<text x="286.1" y="17.1">+5V</text>
<text x="40.9" y="20.9">+5V</text>
<text x="97.7" y="21.7">+3.3V</text>
<text x="287.4" y="29.5" transform="rotate(-90 287.4 29.5)">GND</text>
<text x="287.4" y="33.8" transform="rotate(-90 287.4 33.8)">V+</text>
<text x="320.3" y="43.8">+5V</text>
<text x="286.1" y="48.8">+5V</text>
<text x="287.4" y="65.5" transform="rotate(-90 287.4 65.5)">V+</text>
<text x="287.4" y="61.3" transform="rotate(-90 287.4 61.3)">GND</text>
<text x="320.3" y="74.2">+5V</text>
<text x="286.1" y="79.3">+5V</text>
<text x="287.4" y="91.8" transform="rotate(-90 287.4 91.8)">GND</text>
<text x="156.1" y="101.7">+3.3V</text>
<text x="287.4" y="96" transform="rotate(-90 287.4 96)">V+</text>
<text x="320.3" y="104.7">+5V</text>
<text x="286.1" y="109.8">+5V</text>
<text x="287.4" y="122.3" transform="rotate(-90 287.4 122.3)">GND</text>
<text x="287.4" y="126.5" transform="rotate(-90 287.4 126.5)">V+</text>
<text x="331.8" y="133.9">+5V</text>
<text x="298.8" y="144.1">+5V</text>
<text x="287.4" y="155.7" transform="rotate(-90 287.4 155.7)">V+</text>
<text x="287.4" y="151.5" transform="rotate(-90 287.4 151.5)">GND</text>
<text x="320.3" y="165.7">+5V</text>
<text x="286.1" y="170.8">+5V</text>
<text x="287.4" y="183.2" transform="rotate(-90 287.4 183.2)">GND</text>
<text x="287.4" y="187.5" transform="rotate(-90 287.4 187.5)">V+</text>
<text x="320.3" y="196.2">+5V</text>
<text x="286.1" y="201.2">+5V</text>
<text x="287.4" y="213.7" transform="rotate(-90 287.4 213.7)">GND</text>
<text x="287.4" y="217.9" transform="rotate(-90 287.4 217.9)">V+</text>
<text x="320.3" y="226.6">+5V</text>
<text x="286.1" y="231.7">+5V</text>
<text x="287.4" y="244.2" transform="rotate(-90 287.4 244.2)">GND</text>
<text x="287.4" y="248.4" transform="rotate(-90 287.4 248.4)">V+</text>
</g>
</svg>
